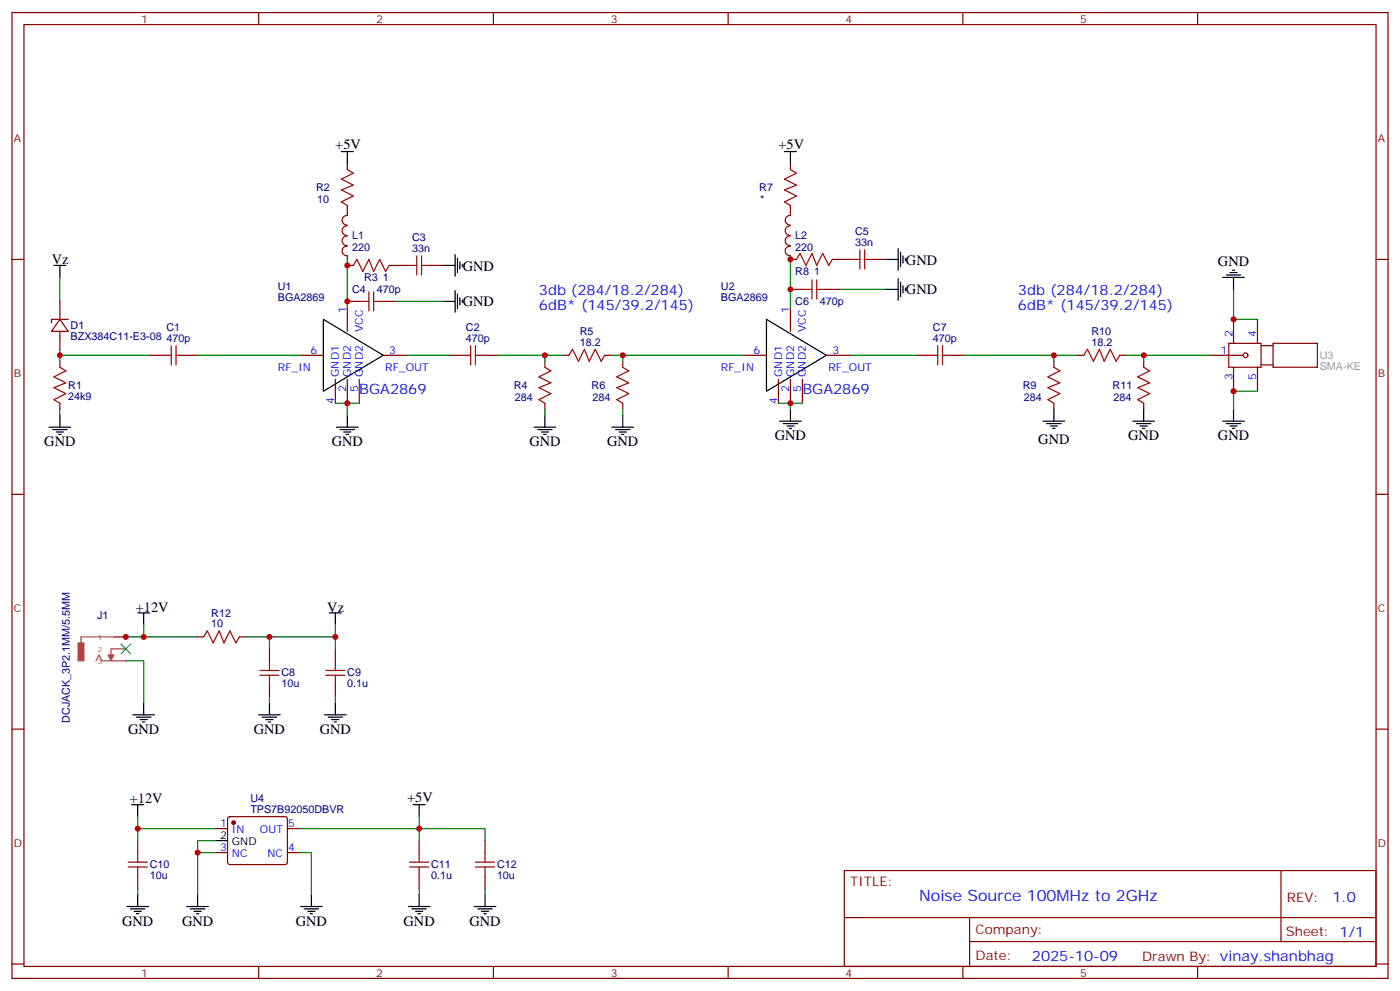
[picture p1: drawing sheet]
<svg xmlns="http://www.w3.org/2000/svg" width="412mm" height="292mm" viewBox="0 0 412 292" stroke-linecap="round" stroke-linejoin="round" font-family="sans-serif">
<g fill="none" stroke="#870000" stroke-width=".35">
<path d="M3.5 3.7h405.4v284.3h-405.4zM7.1 7.2h398.2v277.3h-398.2zM76.2 3.7v3.5M145.3 3.7v3.5M214.5 3.7v3.5M283.6 3.7v3.5M352.8 3.7v3.5M102.3 48.2v1.7M232.8 48.2v1.7M3.5 76.4h3.6M102.3 69.5a1.41 1.41 0 0 0-1.5 1.4 1.41 1.41 0 0 0 1.5 1.4M102.3 66.5a1.41 1.41 0 0 0-1.5 1.4 1.41 1.41 0 0 0 1.5 1.4"/>
<path d="M102.3 72.5a1.41 1.41 0 0 0-1.5 1.4 1.41 1.41 0 0 0 1.5 1.4M102.3 63.4a1.41 1.41 0 0 0-1.5 1.4 1.41 1.41 0 0 0 1.5 1.5M102.3 60.5v2.8M102.3 75.3v1.1M102.3 78.1h1.8M114.7 78.1h5.2M127 78.1h3.5M232.8 69.5a1.41 1.41 0 0 0-1.5 1.4 1.41 1.41 0 0 0 1.5 1.4M232.8 66.5a1.41 1.41 0 0 0-1.5 1.4 1.41 1.41 0 0 0 1.5 1.4M232.8 72.5a1.41 1.41 0 0 0-1.5 1.4 1.41 1.41 0 0 0 1.5 1.4M232.8 63.4a1.41 1.41 0 0 0-1.5 1.4 1.41 1.41 0 0 0 1.5 1.5M232.8 75.3v1.1h1.8"/>
<path d="M232.8 60.5v2.8M245.2 76.4h5.3M257.5 76.4h3.6M405.3 76.4h3.6M17.6 94l2.5 3.5h-4.9zM17.6 88.7v5.3M17.6 97.5v5.3M20.1 94h-4.9v1.1M102.3 88.7h3.5M102.3 90.5v7M112.9 88.7h3.5M232.8 85.2h3.6"/>
<path d="M232.8 90.5v7M243.4 85.2h3.5M363.4 94v7.1M370.4 94v7.1M17.6 106.4v1.7M17.6 118.7v1.8M44.1 104.6h3.5M54.7 104.6h3.5M88.2 104.6h7M98.8 111.7v7M102.3 111.7v7M105.8 111.7v7"/>
<path d="M112.9 104.6h7M132.3 104.6h3.5M142.9 104.6h3.5M160.5 106.4v1.7M160.5 118.7v1.8M165.8 104.6h1.8M178.2 104.6h1.7M183.4 106.4v1.7M183.4 118.7v1.8M218.7 104.6h7.1M229.3 111.7v7M232.8 111.7v7"/>
<path d="M236.4 111.7v7M243.4 104.6h7.1M269.9 104.6h3.5M280.5 104.6h3.5M310.4 106.4v1.7M310.4 118.7v1.8M317.5 104.6h1.8M329.8 104.6h1.8M336.9 106.4v1.7M336.9 118.7v1.8M356.3 104.6h9.9M361.9 101.1h9.6v7h-9.6z"/>
<path d="M363.4 108.1v7.1M370.4 108.1v7.1M371.5 101.8h3.5M371.5 107.4h3.5M375 101.1h13.1v7h-13.1zM3.5 145.5h3.6M405.3 145.5h3.6M58.2 187.5h1.8M70.6 187.5h1.7M79.4 191v3.6M98.8 191v3.6M3.5 214.7h3.6"/>
<path d="M79.4 201.6v3.5M98.8 201.6v3.5M405.3 214.7h3.6M40.6 247.5v3.5M40.6 258.1v3.5M63.5 243.9h3.5M63.5 251h3.5M67.3 240.6l.4-.2h16.3l.5 .2 .2 .5v12.7l-.3 .5-.4 .2h-16.3l-.5-.2-.2-.5v-12.7zM84.7 243.9h3.5M84.7 251h3.5M123.5 247.5v3.5M123.5 258.1v3.5"/>
<path d="M142.9 247.5v3.5M142.9 258.1v3.5M248.7 256.3h156.6v28.2h-156.6zM377.3 256.3v20.9M248.7 270.1h156.5M285.6 277.2h119.6M285.6 270.1v14.2M3.5 283.8h3.6M76.2 284.5v3.5M145.3 284.5v3.5M214.5 284.5v3.5M283.6 284.5v3.5"/>
<path d="M352.8 284.5v3.5M405.3 283.8h3.6"/>
<circle cx="366.9" cy="104.6" r=".71"/>
</g>
<g fill="none" stroke="#008700" stroke-width=".35">
<path d="M102.3 76.4v14.1M232.8 76.4v14.1M17.6 81.7v7M116.4 88.7h14.1M246.9 85.2h14.2M363.4 85.2v8.8h7M17.6 102.8v3.6M17.6 104.6h26.5M58.2 104.6h30M98.8 118.7h3.5v3.5M102.3 118.7h3.5M119.9 104.6h12.4"/>
<path d="M146.4 104.6h19.4M160.5 104.6v1.8M179.9 104.6h38.8M183.4 104.6v1.8M229.3 118.7h3.5v1.8M232.8 118.7h3.6M250.5 104.6h19.4M284 104.6h33.5M310.4 104.6v1.8M331.6 104.6h24.7M336.9 104.6v1.8M370.4 115.2h-7v5.3"/>
<path d="M17.6 120.5v1.7M160.5 120.5v1.7M183.4 120.5v1.7M37 194.6h5.3v12.3M37 187.5h21.2M42.3 184v3.5M72.3 187.5h7.1v3.5M79.4 187.5h19.4v3.5M98.8 184v3.5M79.4 205.1v1.8M98.8 205.1v1.8M40.6 243.9h22.9"/>
<path d="M40.6 240.4v7.1M58.2 251h5.3M63.5 247.5h-5.3v15.8M88.2 243.9h35.3v3.6M88.2 251h3.5v12.3M123.5 240.4v3.5h19.4v3.6M40.6 261.6v1.7M123.5 261.6v1.7M142.9 261.6v1.7"/>
</g>
<g fill="none" stroke="#000" stroke-width=".35">
<path d="M100.5 44.6h3.6M102.3 44.6v3.6M231.1 44.6h3.5M232.8 44.6v3.6M15.9 78.1h3.5M17.6 78.1v3.6M130.5 78.1h3.6M134.1 75v6.3M134.8 76v4.3M135.5 77.1v2.1M136.2 77.8v.7M261.1 76.4h3.5"/>
<path d="M264.6 73.2v6.4M265.3 74.3v4.2M266 75.3v2.1M266.7 76v.7M363 79.6h.7M95.2 94l17.7 10.6-17.7 10.6zM130.5 88.7h3.6M134.1 85.5v6.4M134.8 86.6v4.2M135.5 87.7v2.1M136.2 88.4v.7M225.8 94l17.6 10.6-17.6 10.6z"/>
<path d="M261.1 85.2h3.5M264.6 82v6.4M265.3 83.1v4.2M266 84.1v2.2M266.7 84.8v.7M360.2 81.7h6.3M361.2 81h4.3M362.3 80.3h2.1M363.4 81.7v3.5M14.5 125.8h6.3M15.5 126.5h4.3M16.6 127.2h2.1"/>
<path d="M17.3 127.9h.7M17.6 122.2v3.6M99.1 125.8h6.4M100.2 126.5h4.2M101.2 127.2h2.2M102 127.9h.7M102.3 122.2v3.6M157.3 125.8h6.4M158.4 126.5h4.2M159.5 127.2h2.1M160.2 127.9h.7M160.5 122.2v3.6"/>
<path d="M180.3 125.8h6.3M181.3 126.5h4.3M182.4 127.2h2.1M183.1 127.9h.7M183.4 122.2v3.6M229.7 124h6.3M230.7 124.7h4.2M231.8 125.4h2.1M232.5 126.1h.7M232.8 120.5v3.5M307.3 124h6.3M308.3 124.7h4.3"/>
<path d="M309.4 125.4h2.1M310.1 126.1h.7M310.4 120.5v3.5M333.7 124h6.4M334.8 124.7h4.2M335.8 125.4h2.2M336.5 126.1h.8M336.9 120.5v3.5M360.2 124h6.3M361.2 124.7h4.3M362.3 125.4h2.1M363 126.1h.7"/>
<path d="M363.4 120.5v3.5M40.6 180.4h3.5M42.3 180.4v3.6M97 180.4h3.5M98.8 180.4v3.6M39.2 210.4h6.3M40.2 211.1h4.2M41.3 211.8h2.1M42 212.5h.7M42.3 206.9v3.5M76.2 210.4h6.3M77.3 211.1h4.2"/>
<path d="M78.3 211.8h2.1M79 212.5h.7M79.4 206.9v3.5M95.6 210.4h6.4M96.7 211.1h4.2M97.7 211.8h2.1M98.4 212.5h.7M98.8 206.9v3.5M38.8 236.9h3.5M40.6 236.9v3.5M121.7 236.9h3.5M123.5 236.9v3.5"/>
<path d="M63.5 247.5h3.5M37.4 266.9h6.3M38.5 267.6h4.2M39.5 268.3h2.1M40.2 269h.7M40.6 263.3v3.6M55 266.9h6.4M56.1 267.6h4.2M57.1 268.3h2.2M57.9 269h.7M58.2 263.3v3.6M88.5 266.9h6.4"/>
<path d="M89.6 267.6h4.2M90.7 268.3h2.1M91.4 269h.7M91.7 263.3v3.6M120.3 266.9h6.3M121.4 267.6h4.2M122.4 268.3h2.1M123.1 269h.7M123.5 263.3v3.6M139.7 266.9h6.3M140.8 267.6h4.2M141.8 268.3h2.1"/>
<path d="M142.5 269h.7M142.9 263.3v3.6"/>
</g>
<path d="M28.3 194.6l.9-1.8 .8 1.8h7M37 187.5h-13.1v1.8M37 191h-4.3v1.8" fill="none" stroke="#a64a4a" stroke-width=".35"/>
<g fill="#a64a4a" stroke="#a64a4a" stroke-width=".29">
<path d="M23 189.3h1.8v5.3h-1.8z"/>
<path d="M31.8 192.8h1.8l-.9 1.8z"/>
</g>
<g fill="none" stroke="#a10000" stroke-width=".35">
<path d="M102.3 49.9l1.8 1.1-3.6 1.7 3.6 1.8-3.6 1.4 3.6 1.8-3.6 1.7 1.8 1.1M232.8 49.9l1.8 1.1-3.5 1.7 3.5 1.8-3.5 1.4 3.5 1.8-3.5 1.7 1.7 1.1M104.1 78.1l1-1.7 1.8 3.5 1.8-3.5 1.4 3.5 1.7-3.5 1.8 3.5 1.1-1.8M119.9 78.1h2.9M122.8 75.3v5.7M124.2 78.1h2.8M124.2 75.3v5.7M234.6 76.4l1.1-1.8 1.7 3.5 1.8-3.5 1.4 3.5 1.8-3.5 1.7 3.5 1.1-1.7M250.5 76.4h2.8M253.3 73.6v5.6M254.7 76.4h2.8M254.7 73.6v5.6"/>
<path d="M105.8 88.7h2.9M108.7 85.9v5.6M110.1 88.7h2.8M110.1 85.9v5.6M236.4 85.2h2.8M239.2 82.4v5.6M240.6 85.2h2.8M240.6 82.4v5.6M17.6 108.1l1.8 1.1-3.5 1.7 3.5 1.8-3.5 1.4 3.5 1.8-3.5 1.8 1.7 1M47.6 104.6h2.8M50.4 101.8v5.6M51.9 104.6h2.8"/>
<path d="M51.9 101.8v5.6M135.8 104.6h2.8M138.6 101.8v5.6M140.1 104.6h2.8M140.1 101.8v5.6M160.5 108.1l1.8 1.1-3.6 1.7 3.6 1.8-3.6 1.4 3.6 1.8-3.6 1.8 1.8 1M167.6 104.6l1-1.8 1.8 3.6 1.8-3.6 1.4 3.6 1.7-3.6 1.8 3.6 1.1-1.8M183.4 108.1l1.8 1.1-3.5 1.7 3.5 1.8-3.5 1.4 3.5 1.8-3.5 1.8 1.7 1M273.4 104.6h2.8M276.2 101.8v5.6M277.6 104.6h2.9M277.6 101.8v5.6"/>
<path d="M310.4 108.1l1.8 1.1-3.5 1.7 3.5 1.8-3.5 1.4 3.5 1.8-3.5 1.8 1.7 1M319.3 104.6l1-1.8 1.8 3.6 1.7-3.6 1.5 3.6 1.7-3.6 1.8 3.6 1-1.8M336.9 108.1l1.8 1.1-3.6 1.7 3.6 1.8-3.6 1.4 3.6 1.8-3.6 1.8 1.8 1M60 187.5l1-1.8 1.8 3.6 1.8-3.6 1.4 3.6 1.7-3.6 1.8 3.6 1.1-1.8M76.6 197.4h5.6M76.6 198.8h5.6M79.4 194.6v2.8M79.4 198.8v2.8M96 197.4h5.6M96 198.8h5.6M98.8 194.6v2.8M98.8 198.8v2.8"/>
<path d="M37.7 255.2h5.7M37.7 253.8h5.7M40.6 251v2.8M40.6 255.2v2.9M120.6 255.2h5.7M120.6 253.8h5.7M123.5 251v2.8M123.5 255.2v2.9M140.1 255.2h5.6M140.1 253.8h5.6M142.9 251v2.8M142.9 255.2v2.9"/>
</g>
<path d="M35.6 189.6l2.9 2.8M38.5 189.6l-2.9 2.8" fill="none" stroke="#3c3" stroke-width=".35"/>
<circle cx="68.8" cy="242.2" r=".53" fill="#870000" stroke="#870000" stroke-width=".35"/>
<g fill="#c00">
<circle cx="363.4" cy="94" r=".88"/>
<circle cx="363.4" cy="115.2" r=".88"/>
<circle cx="232.8" cy="85.2" r=".88"/>
<circle cx="232.8" cy="76.4" r=".88"/>
<circle cx="102.3" cy="88.7" r=".88"/>
<circle cx="102.3" cy="78.1" r=".88"/>
<circle cx="123.5" cy="243.9" r=".88"/>
<circle cx="79.4" cy="187.5" r=".88"/>
<circle cx="37" cy="187.5" r=".88"/>
<circle cx="98.8" cy="187.5" r=".88"/>
<circle cx="42.3" cy="187.5" r=".88"/>
<circle cx="40.6" cy="243.9" r=".88"/>
<circle cx="58.2" cy="251" r=".88"/>
<circle cx="17.6" cy="104.6" r=".88"/>
<circle cx="102.3" cy="118.7" r=".88"/>
<circle cx="232.8" cy="118.7" r=".88"/>
<circle cx="183.4" cy="104.6" r=".88"/>
<circle cx="160.5" cy="104.6" r=".88"/>
<circle cx="336.9" cy="104.6" r=".88"/>
<circle cx="310.4" cy="104.6" r=".88"/>
</g>
<text font-size="4.6" fill="#00f" x="270.8" y="265.3">Noise Source 100MHz to 2GHz</text>
<g font-size="4.2">
<text x="98.8" y="43.9">+5V</text>
<text x="229.3" y="43.9">+5V</text>
<text x="15.3" y="77.8">Vz</text>
<text x="266.9" y="77.9">GND</text>
<text x="136.3" y="79.7">GND</text>
<text x="358.8" y="78.3">GND</text>
<text x="266.9" y="86.6">GND</text>
<text x="136.3" y="90.1">GND</text>
<text x="13.1" y="131.4">GND</text>
<text x="97.7" y="131.4">GND</text>
<text x="155.9" y="131.4">GND</text>
<text x="178.9" y="131.4">GND</text>
<text x="228.2" y="129.6">GND</text>
<text x="305.9" y="130.7">GND</text>
<text x="332.3" y="129.6">GND</text>
<text x="358.8" y="129.6">GND</text>
<text x="40" y="180.1">+12V</text>
<text x="96.4" y="180.1">Vz</text>
<text x="37.7" y="216.1">GND</text>
<text x="74.8" y="216.1">GND</text>
<text x="94.2" y="216.1">GND</text>
<text x="38.2" y="236.5">+12V</text>
<text x="119.9" y="236.2">+5V</text>
<text x="36" y="272.5">GND</text>
<text x="53.6" y="272.5">GND</text>
<text x="87.1" y="272.5">GND</text>
<text x="118.9" y="272.5">GND</text>
<text x="138.3" y="272.5">GND</text>
</g>
<g font-size="4.2" fill="#00f">
<text x="158.7" y="87">3db (284/18.2/284)</text>
<text x="299.9" y="87">3db (284/18.2/284)</text>
<text x="158.7" y="91.2">6dB* (145/39.2/145)</text>
<text x="299.9" y="91.2">6dB* (145/39.2/145)</text>
<text x="105.8" y="115.9">BGA2869</text>
<text x="236.4" y="115.9">BGA2869</text>
<text x="392.5" y="265.6">1.0</text>
<text x="304" y="282.9">2025-10-09</text>
</g>
<g font-size="3.9" fill="#800">
<text x="250.5" y="260.9">TITLE:</text>
<text x="379.1" y="265.6">REV:</text>
<text x="287.4" y="275.1">Company:</text>
<text x="378.7" y="275.7">Sheet: 1/1</text>
<text x="287.4" y="282.8">Date:</text>
<text x="336.4" y="282.8">Drawn By: vinay.shanbhag</text>
</g>
<g font-size="3.2" fill="#800">
<text x="41.6" y="6.7">1</text>
<text x="110.8" y="6.7">2</text>
<text x="179.9" y="6.7">3</text>
<text x="249.1" y="6.7">4</text>
<text x="318.2" y="6.7">5</text>
<text x="4.1" y="41.8">A</text>
<text x="405.9" y="41.8">A</text>
<text x="4.1" y="110.9">B</text>
<text x="405.9" y="110.9">B</text>
<text x="4.1" y="180.1">C</text>
<text x="405.9" y="180.1">C</text>
<text x="4.1" y="249.2">D</text>
<text x="405.9" y="249.2">D</text>
<text x="41.6" y="287.5">1</text>
<text x="110.8" y="287.5">2</text>
<text x="179.9" y="287.5">3</text>
<text x="249.1" y="287.5">4</text>
<text x="318.2" y="287.5">5</text>
</g>
<g font-size="3.2" fill="#000080">
<text x="93.1" y="56.2">R2</text>
<text x="93.4" y="59.7">10</text>
<text x="223.7" y="56.2">R7</text>
<text x="223.9" y="59.7">*</text>
<text x="103.7" y="70.5">L1</text>
<text x="121.4" y="71">C3</text>
<text x="234.2" y="70.5">L2</text>
<text x="251.9" y="69.2">C5</text>
<text x="103.7" y="73.8">220</text>
<text x="121.4" y="74.3">33n</text>
<text x="234.2" y="73.8">220</text>
<text x="251.9" y="72.5">33n</text>
<text x="107.3" y="82.7">R3</text>
<text x="112.8" y="82.7">1</text>
<text x="234.3" y="81">R8</text>
<text x="239.8" y="81">1</text>
<text x="81.8" y="88.7">BGA2869</text>
<text x="81.8" y="85.5">U1</text>
<text x="103.7" y="86.3">C4</text>
<text x="111" y="86.3">470p</text>
<text x="212.4" y="88.7">BGA2869</text>
<text x="212.4" y="85.5">U2</text>
<text x="234.3" y="89.8">C6</text>
<text x="241.5" y="89.8">470p</text>
<text x="20.8" y="100.1">BZX384C11-E3-08</text>
<text x="20.8" y="96.8">D1</text>
<text x="49.1" y="100.7">470p</text>
<text x="49.1" y="97.5">C1</text>
<text x="137.2" y="100.7">470p</text>
<text x="137.2" y="97.5">C2</text>
<text x="170.8" y="101.8">18.2</text>
<text x="170.8" y="98.5">R5</text>
<text x="274.8" y="100.7">470p</text>
<text x="274.8" y="97.5">C7</text>
<text x="321.5" y="101.8">18.2</text>
<text x="321.5" y="98.5">R10</text>
<text x="20.1" y="117.8">24k9</text>
<text x="20.1" y="114.6">R1</text>
<text x="151.4" y="114.4">R4</text>
<text x="151.6" y="117.9">284</text>
<text x="174.3" y="114.4">R6</text>
<text x="174.6" y="117.9">284</text>
<text x="301.3" y="114.4">R9</text>
<text x="301.6" y="117.9">284</text>
<text x="327.7" y="114.4">R11</text>
<text x="328" y="117.9">284</text>
<text x="28.6" y="182.2">J1</text>
<text x="62.2" y="184.7">10</text>
<text x="62.2" y="181.5">R12</text>
<text x="82.9" y="202.4">10u</text>
<text x="82.9" y="199.1">C8</text>
<text x="102.3" y="202.3">0.1u</text>
<text x="102.3" y="199.1">C9</text>
<text x="20.5" y="212.8" transform="rotate(-90 20.5 212.8)">DCJACK_3P2.1MM/5.5MM</text>
<text x="73.7" y="239.4">TPS7B92050DBVR</text>
<text x="73.7" y="236.2">U4</text>
<text x="44.1" y="255.6">C10</text>
<text x="127" y="255.5">C11</text>
<text x="146.4" y="255.5">C12</text>
<text x="44.1" y="258.8">10u</text>
<text x="127" y="258.8">0.1u</text>
<text x="146.4" y="258.8">10u</text>
</g>
<g font-size="3.2" fill="#00f">
<text x="102" y="92.3" transform="rotate(-90 102 92.3)">1</text>
<text x="232.5" y="92.3" transform="rotate(-90 232.5 92.3)">1</text>
<text x="106.9" y="97.8" transform="rotate(-90 106.9 97.8)">VCC</text>
<text x="237.4" y="97.8" transform="rotate(-90 237.4 97.8)">VCC</text>
<text x="363" y="99.3" transform="rotate(-90 363 99.3)">2</text>
<text x="370.1" y="99.3" transform="rotate(-90 370.1 99.3)">4</text>
<text x="91.5" y="104.2">6</text>
<text x="114.7" y="104.2">3</text>
<text x="222" y="104.2">6</text>
<text x="245.2" y="104.2">3</text>
<text x="359.6" y="104.2">1</text>
<text x="81.8" y="109.2">RF_IN</text>
<text x="99.8" y="110.9" transform="rotate(-90 99.8 110.9)">GND1</text>
<text x="103.4" y="110.9" transform="rotate(-90 103.4 110.9)">GND2</text>
<text x="106.9" y="110.9" transform="rotate(-90 106.9 110.9)">GND2</text>
<text x="113.5" y="109.2">RF_OUT</text>
<text x="212.4" y="109.2">RF_IN</text>
<text x="230.4" y="110.9" transform="rotate(-90 230.4 110.9)">GND1</text>
<text x="233.9" y="110.9" transform="rotate(-90 233.9 110.9)">GND2</text>
<text x="237.4" y="110.9" transform="rotate(-90 237.4 110.9)">GND2</text>
<text x="244" y="109.2">RF_OUT</text>
<text x="363" y="111.9" transform="rotate(-90 363 111.9)">3</text>
<text x="370.1" y="111.9" transform="rotate(-90 370.1 111.9)">5</text>
<text x="98.4" y="119" transform="rotate(-90 98.4 119)">4</text>
<text x="102" y="115.4" transform="rotate(-90 102 115.4)">2</text>
<text x="105.5" y="115.4" transform="rotate(-90 105.5 115.4)">5</text>
<text x="229" y="119" transform="rotate(-90 229 119)">4</text>
<text x="232.5" y="115.4" transform="rotate(-90 232.5 115.4)">2</text>
<text x="236" y="115.4" transform="rotate(-90 236 115.4)">5</text>
<text x="64.8" y="243.6">1</text>
<text x="68.3" y="245.4">IN</text>
<text x="76.6" y="245.4">OUT</text>
<text x="84.8" y="243.6">5</text>
<text x="64.8" y="250.6">3</text>
<text x="84.8" y="250.6">4</text>
<text x="68.3" y="252.4">NC</text>
<text x="78.8" y="252.4">NC</text>
</g>
<g font-size="3.2" fill="#999">
<text x="388.8" y="105.6">U3</text>
<text x="388.8" y="108.9">SMA-KE</text>
</g>
<g font-size="3.2">
<text x="64.8" y="247.1">2</text>
<text x="68.3" y="248.9">GND</text>
</g>
<g font-size="2.1" fill="#a54b4b">
<text x="28.8" y="188.5">1</text>
<text x="28.8" y="192.1">2</text>
<text x="28.8" y="195.6">3</text>
</g>
</svg>
